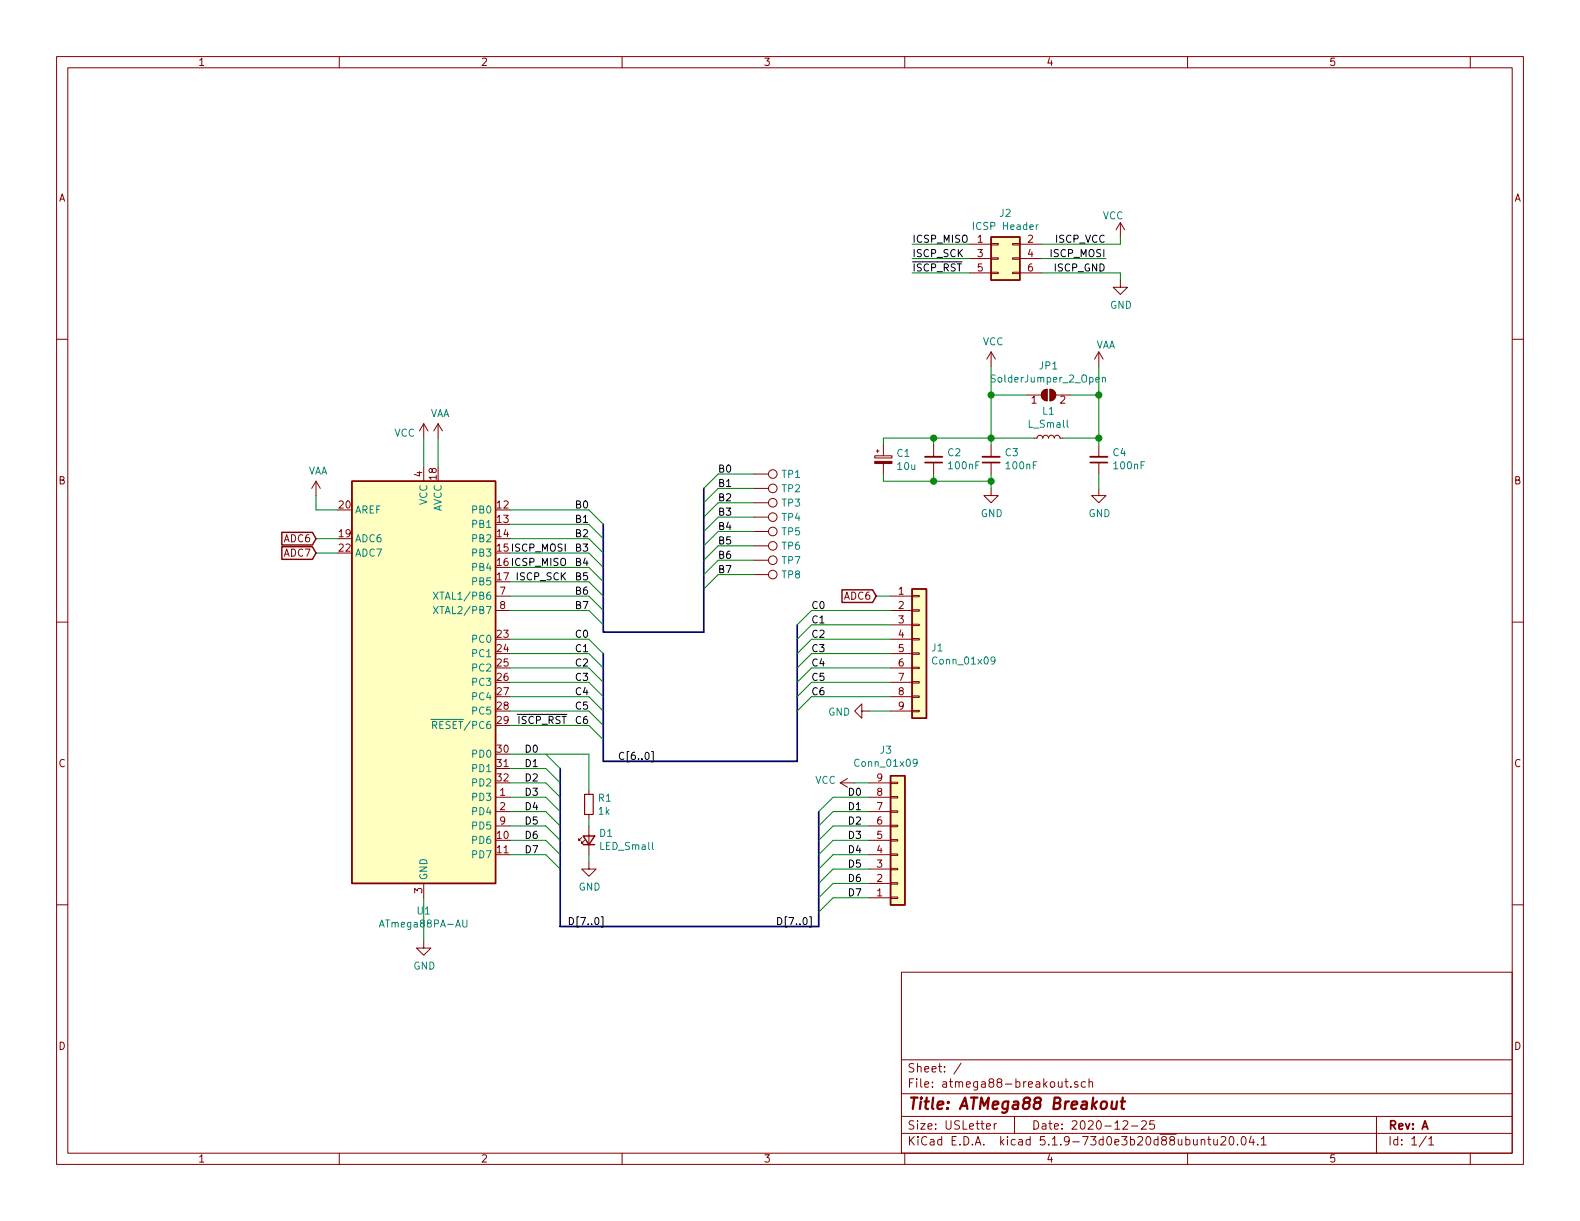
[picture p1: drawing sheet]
<svg xmlns="http://www.w3.org/2000/svg" width="279mm" height="216mm" viewBox="0 0 279 216" stroke-linecap="round" stroke-linejoin="round" font-family="sans-serif">
<g fill="none" stroke="#840000" stroke-width=".18">
<path d="M10 10h259.4v195.9h-259.4zM12 12h255.4v191.9h-255.4zM60 10v2M110 10v2M160 10v2M210 10v2M260 10v2M198.1 39.4l-.7 1.2M198.1 39.4v2.5M198.1 39.4l.8 1.2M10 60h2M171.4 43.2h3.9"/>
<path d="M171.4 45.7h3.9M171.4 48.3h3.9M175.3 48.1h1.2v.3h-1.2zM175.3 43.1h1.2v.2h-1.2zM175.3 45.6h1.2v.2h-1.2zM179.1 48.1h1.2v.3h-1.2zM179.1 43.1h1.2v.2h-1.2zM179.1 45.6h1.2v.2h-1.2zM180.3 43.2h3.8M180.3 45.7h3.8M180.3 48.3h3.8M198.1 49.5v1.3h1.3l-1.3 1.3-1.3-1.3h1.3"/>
<path d="M267.4 60h2M74.9 74.9l-.7 1.3M74.9 74.9v2.6M74.9 74.9l.8 1.3M77.5 74.9l-.8 1.3M77.5 74.9v2.6M77.5 74.9l.7 1.3M154.9 79.8h.5M155.2 79.5v.5M156.2 78.7v1.9M165.1 78.7v2.1M175.3 62.2l-.8 1.3"/>
<path d="M175.3 62.2v2.6M175.3 78.7v2.1M175.3 62.2l.7 1.3M181.6 69.9h2.5M182.9 77.5h.5l.1-.4 .3-.1 .4 .1 .2 .4 .1-.4 .3-.1 .4 .1 .2 .4 .1-.4 .3-.1 .5 .1 .1 .4 .2-.4 .2-.1 .5 .1 .2 .4h.5M184.5 69.1l.7-.3v2.1a1.02 1.02 0 0 1-1-.7 1.02 1.02 0 0 1 .3-1.1zM185.7 68.8a1.02 1.02 0 0 1 1 1.1 1.02 1.02 0 0 1-1 1zM186.7 69.9h2.5M194.3 62.2l-.8 1.3M194.3 62.2v2.6M194.3 78.7v2.1M194.3 62.2l.8 1.3"/>
<path d="M55.9 85.1l-.8 1.3M55.9 85.1v2.5M55.9 85.1l.7 1.3M74.9 82.6v2.5M133.3 99.1h2.6M133.3 96.5h2.6M133.3 94h2.6M133.3 91.4h2.6M133.3 88.9h2.6M133.3 86.4h2.6M133.3 83.8h2.6M154.7 80.6h3v.4h-3z"/>
<path d="M156.2 82v1.8M165.1 81.8v2M175.3 86.4v1.2h1.2l-1.2 1.3-1.3-1.3h1.3M175.3 81.8v2M194.3 86.4v1.2h1.3l-1.3 1.3-1.3-1.3h1.3M194.3 81.8v2M10 110h2M87.6 105.4h2.6M87.6 108h2.6M133.3 101.6h2.6M157.5 105.4h3.8M157.5 108h3.8"/>
<path d="M157.5 110.5h3.8M157.5 113h3.8M157.5 115.6h3.8M157.5 118.1h3.8M161.3 118h1.3v.2h-1.3zM161.3 112.9h1.3v.3h-1.3zM161.3 110.4h1.3v.2h-1.3zM161.3 107.8h1.3v.3h-1.3zM161.3 105.3h1.3v.2h-1.3zM161.3 115.4h1.3v.3h-1.3zM267.4 110h2M104.1 139.7v.8"/>
<path d="M148.6 138.4h2.5M148.6 138.4l1.3 .8M149.9 137.7l-1.3 .7M152.4 125.7v-1.2l-1.3 1.2 1.3 1.3v-1.3h1.3M153.7 138.4h3.8M157.5 138.3h1.2v.3h-1.2zM157.5 120.7h3.8M157.5 123.2h3.8M157.5 125.7h3.8M161.3 120.5h1.3v.3h-1.3zM161.3 123.1h1.3v.2h-1.3zM161.3 125.6h1.3v.3h-1.3z"/>
<path d="M10 160h2M74.9 156.2v2.6M87.6 146.1h2.6M87.6 143.5h2.6M87.6 141h2.6M102.9 148.1l-.5 .5v-.3v.3h.2M103.4 148.6l-.5 .5v-.3v.3h.2M104.1 152.4v1.3h1.3l-1.3 1.2-1.2-1.2h1.2M104.1 144v.8M104.1 146.1v5M153.7 158.8h3.8M153.7 156.2h3.8"/>
<path d="M153.7 153.7h3.8M153.7 151.1h3.8M153.7 148.6h3.8M153.7 146.1h3.8M153.7 143.5h3.8M153.7 141h3.8M157.5 143.4h1.2v.2h-1.2zM157.5 140.8h1.2v.3h-1.2zM157.5 145.9h1.2v.3h-1.2zM157.5 151h1.2v.3h-1.2zM157.5 153.5h1.2v.3h-1.2zM157.5 156.1h1.2v.2h-1.2z"/>
<path d="M157.5 158.6h1.2v.3h-1.2zM157.5 148.5h1.2v.2h-1.2zM267.4 160h2M74.9 166.4v1.2h1.3l-1.3 1.3-1.2-1.3h1.2M159.4 171.9h108v32h-108zM159.4 197.4h108M159.4 193.4h108M159.4 187.4h108M170 188l-1.3 1.9M174.4 199.2l.8-.2-.1-.2-.4-.1-.3 .2 .1 .7h.6M175.8 198.7v1M176.2 198.7l-.3 .1-.1 .2"/>
<path d="M179.4 197.4v3M187.1 191.3v.7a.39 .39 0 0 0 .7 .1M187.8 191.3v1M188.3 191.3h.6M188.5 190.8v1.2l.4 .3M189.4 192.1v.2M190.6 191.3h-.4l-.2 .2 .1 .2 .5 .1v.4h-.6M191.9 191.3h-.4l-.3 .2 .1 .6 .2 .2 .4-.1M192.6 191.4l.2-.1h.3l.1 1M192.6 190.8v1.5M198.6 198.3l.2-.1h.4l.2 .4-.9 1.1h.9M200.1 199.1h1.1"/>
<path d="M201.9 198.3l.2-.1h.3l.3 .1v.3v.2l-.9 .9h.9M204.1 198.2h-.7l-.1 .7 .2-.1h.5l.2 .2-.1 .5-.2 .2-.6-.2M243.4 197.4v6.5M60 203.9v2M110 203.9v2M159.4 200.4h108M160 203.9v2M210 203.9v2M212.4 201.6l.2-.1h.4l.1 1M212.4 201.5v1M213.6 201.5h.5M213.8 201v1.3l.3 .2"/>
<path d="M214.6 201.5l.1 .9 .4 .1 .2-.2M215.3 201.5v1M215.9 201.1l.2-.1h.4l.3 .4-1 1.1h1M217.5 201.1l.3-.1a.94 .94 0 0 1 0 1.5 .82 .82 0 0 1-.3-1.4zM218.8 202.3v.2M219.7 201h.1a.8 .8 0 0 1 .6 .7 .8 .8 0 0 1-.6 .8 1 1 0 0 1-.1-1.5zM221.3 200.9l-.4 1.1h.9M221.6 201.5v1M222.4 202.3v.2M223 201.4l.5-.4v1.5M223 202.5h.9M252.2 200.9l-1.2 1.9"/>
<path d="M252.7 201.4l.4-.4v1.5M252.7 202.5h.8M260 203.9v2"/>
<circle cx="136.7" cy="91.4" r=".76"/>
<circle cx="136.7" cy="94" r=".76"/>
<circle cx="136.7" cy="86.4" r=".76"/>
<circle cx="136.7" cy="99.1" r=".76"/>
<circle cx="136.7" cy="88.9" r=".76"/>
<circle cx="136.7" cy="83.8" r=".76"/>
<circle cx="136.7" cy="96.5" r=".76"/>
<circle cx="136.7" cy="101.6" r=".76"/>
</g>
<path d="M196.7 194.8l-.1 1.2a.59 .59 0 0 0 .8-.1M197.5 194.8l-.1 1.3M198.2 194.8h.8M198.6 194.1l-.3 1.7 .1 .2 .4 .1" fill="none" stroke="#840000" stroke-width=".41"/>
<g fill="#ffffc2" stroke="#ffffc2" stroke-width=".18">
<path d="M157.5 137.2h2.5v22.8h-2.5z"/>
<path d="M161.3 104.1h2.5v22.9h-2.5z"/>
<path d="M175.3 41.9h5v7.6h-5z"/>
<path d="M62.2 85.1h25.4v71.1h-25.4z"/>
</g>
<path d="M175.3 41.9h5v7.6h-5zM49.8 94.1h5.4l.7 1.2-.7 1.1h-5.4zM49.8 96.7h5.4l.7 1.1-.7 1.1h-5.4zM62.2 85.1h25.4v71.1h-25.4zM148.9 104.3h5.4l.6 1.1-.6 1.1h-5.4zM161.3 104.1h2.5v22.9h-2.5zM157.5 137.2h2.5v22.8h-2.5zM103.1 147.8h2.1l-1.1 1.6zM103.1 149.4h2.1" fill="none" stroke="#840000" stroke-width=".25"/>
<g fill="none" stroke="#008484" stroke-width=".18">
<path d="M183.6 39.8l-.3 .2M194.9 66.9l.2-.2 .3 .1 .1 .8M194.9 66.7v.9M76.6 104.7l.9 1.3M76.6 107.2l.9 1.3M77.5 104.7l-.9 1.3M77.5 107.2l-.9 1.3M175.9 116.7l-.2 .2h-.2l-.3-.2 .1-.4 .2-.1h.2l.2 .2a.97 .97 0 0 1-.2 1h-.3M76.2 127.2h1.3M76.5 128.2h.6l.1-.2v-.3l-.2-.1h-.5v1.2M76.8 128.2l.4 .6M162.2 134.8l-.2 .2h-.3l-.2-.2v-.4l.2-.2h.3l.2 .3a.97 .97 0 0 1-.2 1h-.4"/>
<path d="M81.8 162.7v1l.3 .2h.3l.2-.2v-1"/>
</g>
<path d="M103.4 140.5h1.5v3.5h-1.5z" fill="none" stroke="#840000" stroke-width=".2"/>
<g fill="#840000" stroke="#840000" stroke-width=".18">
<path d="M184.5 69.1l.7-.3v2.1a1.02 1.02 0 0 1-1-.7 1.02 1.02 0 0 1 .3-1.1z"/>
<path d="M185.7 68.8a1.02 1.02 0 0 1 1 1.1 1.02 1.02 0 0 1-1 1z"/>
<path d="M154.7 81.6h3v.4h-3z"/>
</g>
<path d="M163.6 80.8h3M173.7 80.8h3.1M192.8 80.8h3" fill="none" stroke="#840000" stroke-width=".33"/>
<path d="M163.6 81.8h3M173.7 81.8h3.1M192.8 81.8h3" fill="none" stroke="#840000" stroke-width=".3"/>
<path d="M124.5 86.4v25.4h-17.8v-19.1M141 110.5v24.1h-34.3v-19M99.1 135.9v27.9h45.7v-20.3" fill="none" stroke="#000084" stroke-width=".3"/>
<g fill="none" stroke="#008400" stroke-width=".18">
<path d="M161.3 48.3h10.1M161.3 43.2h10.1M161.3 45.7h10.1M184.1 48.3h14v1.2M184.1 45.7h11.5M198.1 41.9v1.3h-14M74.9 77.5v5.1M77.5 77.5v5.1M165.1 77.5v1.2M175.3 69.9h6.3M175.3 64.8v13.9M182.9 77.5h-26.7v1.2"/>
<path d="M188 77.5h6.3M189.2 69.9h5.1M194.3 64.8v13.9M55.9 87.6v2.6h3.8M55.9 95.3h3.8M55.9 97.8h3.8M90.2 90.2h13.9l2.6 2.5M90.2 92.7h13.9l2.6 2.6M90.2 95.3h13.9l2.6 2.5M90.2 97.8h13.9l2.6 2.5M133.3 83.8h-6.3l-2.5 2.6M133.3 86.4h-6.3l-2.5 2.5"/>
<path d="M133.3 88.9h-6.3l-2.5 2.5M133.3 91.4h-6.3l-2.5 2.6M133.3 94h-6.3l-2.5 2.5M133.3 96.5h-6.3l-2.5 2.6M133.3 99.1h-6.3l-2.5 2.5M156.2 83.8v1.3h19.1M165.1 83.8v1.3M175.3 83.8v2.6M194.3 83.8v2.6M90.2 100.3h13.9l2.6 2.6M90.2 118.1h13.9l2.6 2.6M90.2 105.4h13.9l2.6 2.6"/>
<path d="M90.2 108h13.9l2.6 2.5M90.2 113h13.9l2.6 2.6M90.2 115.6h13.9l2.6 2.5M90.2 102.9h13.9l2.6 2.5M133.3 101.6h-6.3l-2.5 2.5M154.9 105.4h2.6M157.5 118.1h-14l-2.5 2.6M157.5 108h-14l-2.5 2.5M157.5 110.5h-14l-2.5 2.5M157.5 113h-14l-2.5 2.6M157.5 115.6h-14l-2.5 2.5M90.2 120.7h13.9l2.6 2.5"/>
<path d="M90.2 123.2h13.9l2.6 2.5M90.2 128.3h13.9l2.6 2.5M90.2 125.7h13.9l2.6 2.6M90.2 138.4h6.3l2.6 2.6M90.2 135.9h6.3l2.6 2.5M90.2 133.4h13.9v6.3M96.5 133.4l2.6 2.5M151.1 138.4h2.6M153.7 125.7h3.8M157.5 120.7h-14l-2.5 2.5M157.5 123.2h-14l-2.5 2.5M74.9 158.8v7.6"/>
<path d="M90.2 151.1h6.3l2.6 2.6M90.2 148.6h6.3l2.6 2.5M90.2 141h6.3l2.6 2.5M90.2 143.5h6.3l2.6 2.6M90.2 146.1h6.3l2.6 2.5M104.1 144.8v1.3M104.1 151.1v1.3M153.7 156.2h-6.4l-2.5 2.6M153.7 151.1h-6.4l-2.5 2.6M153.7 148.6h-6.4l-2.5 2.5M153.7 141h-6.4l-2.5 2.5M153.7 143.5h-6.4l-2.5 2.6"/>
<path d="M153.7 146.1h-6.4l-2.5 2.5M153.7 153.7h-6.4l-2.5 2.5M153.7 158.8h-6.4l-2.5 2.5"/>
</g>
<path d="M115.2 132.9h.3v1.8h-.3M106.3 162.1h.3v1.8h-.3M143.2 162.1h.3v1.8h-.3" fill="none" stroke="#000" stroke-width=".18"/>
<g fill="#008400" stroke="#008400" stroke-width=".25">
<circle cx="165.1" cy="85.1" r=".51"/>
<circle cx="175.3" cy="85.1" r=".51"/>
<circle cx="194.3" cy="77.5" r=".51"/>
<circle cx="175.3" cy="77.5" r=".51"/>
<circle cx="165.1" cy="77.5" r=".51"/>
<circle cx="175.3" cy="69.9" r=".51"/>
<circle cx="194.3" cy="69.9" r=".51"/>
</g>
<text font-size="2.8" fill="#840000" x="160.4" y="196.2">Title: ATMega88 Breakout</text>
<g font-size="2.1" fill="#840000">
<text x="160.4" y="189.6">Sheet: /</text>
<text x="160.4" y="192.3">File: atmega88-breakout.sch</text>
<text x="160.4" y="202.5">KiCad E.D.A. kicad 5.1.9-73d0e3b20d88ubuntu20.04.1</text>
<text x="160.4" y="199.7">Size: USLetter</text>
<text x="182.4" y="199.7">Date: 2020-12-25</text>
<text x="245.4" y="199.7">Rev: A</text>
<text x="245.4" y="202.5">Id: 1/1</text>
</g>
<g font-size="1.8" fill="#840000">
<text x="35" y="11.6">1</text>
<text x="85" y="11.6">2</text>
<text x="135" y="11.6">3</text>
<text x="185" y="11.6">4</text>
<text x="235" y="11.6">5</text>
<text x="10.4" y="35.6">A</text>
<text x="267.8" y="35.6">A</text>
<text x="172.9" y="42.9">1</text>
<text x="172.9" y="45.5">3</text>
<text x="181.8" y="42.9">2</text>
<text x="181.8" y="45.5">4</text>
<text x="172.9" y="48">5</text>
<text x="181.8" y="48">6</text>
<text x="182.4" y="71.4">1</text>
<text x="187.5" y="71.4">2</text>
<text x="10.4" y="85.6">B</text>
<text x="60" y="89.9">20</text>
<text x="74.7" y="84.3" transform="rotate(-90 74.7 84.3)">4</text>
<text x="77.2" y="84.8" transform="rotate(-90 77.2 84.8)">18</text>
<text x="87.9" y="89.9">12</text>
<text x="267.8" y="85.6">B</text>
<text x="50.3" y="95.9">ADC6</text>
<text x="60" y="95">19</text>
<text x="87.9" y="92.5">13</text>
<text x="87.9" y="95">14</text>
<text x="50.3" y="98.4">ADC7</text>
<text x="60" y="97.5">22</text>
<text x="87.9" y="102.6">17</text>
<text x="88.4" y="105.2">7</text>
<text x="88.4" y="107.7">8</text>
<text x="149.3" y="106">ADC6</text>
<text x="158.9" y="105.2">1</text>
<text x="158.9" y="107.7">2</text>
<text x="87.9" y="112.8">23</text>
<text x="158.9" y="110.2">3</text>
<text x="158.9" y="112.8">4</text>
<text x="87.9" y="115.3">24</text>
<text x="87.9" y="117.9">25</text>
<text x="158.9" y="115.3">5</text>
<text x="158.9" y="117.9">6</text>
<text x="87.9" y="120.4">26</text>
<text x="87.9" y="122.9">27</text>
<text x="87.9" y="125.5">28</text>
<text x="158.9" y="120.4">7</text>
<text x="158.9" y="122.9">8</text>
<text x="158.9" y="125.5">9</text>
<text x="87.9" y="128">29</text>
<text x="10.4" y="135.6">C</text>
<text x="87.9" y="133.1">30</text>
<text x="87.9" y="135.6">31</text>
<text x="267.8" y="135.6">C</text>
<text x="87.9" y="138.2">32</text>
<text x="88.4" y="140.7">1</text>
<text x="88.4" y="143.3">2</text>
<text x="155.1" y="143.3">7</text>
<text x="155.1" y="140.7">8</text>
<text x="155.1" y="138.2">9</text>
<text x="87.9" y="148.3">10</text>
<text x="88.4" y="145.8">9</text>
<text x="155.1" y="148.3">5</text>
<text x="155.1" y="145.8">6</text>
<text x="87.9" y="150.9">11</text>
<text x="155.1" y="156">2</text>
<text x="155.1" y="153.4">3</text>
<text x="155.1" y="150.9">4</text>
<text x="74.7" y="158" transform="rotate(-90 74.7 158)">3</text>
<text x="155.1" y="158.5">1</text>
<text x="10.4" y="185.6">D</text>
<text x="267.8" y="185.6">D</text>
<text x="35" y="205.5">1</text>
<text x="85" y="205.5">2</text>
<text x="135" y="205.5">3</text>
<text x="185" y="205.5">4</text>
<text x="235" y="205.5">5</text>
</g>
<g font-size="1.8" fill="#008484">
<text x="172.5" y="40.7">ICSP Header</text>
<text x="176.8" y="38.4">J2</text>
<text x="195" y="38.8">VCC</text>
<text x="196.3" y="54.6">GND</text>
<text x="173.8" y="61.1">VCC</text>
<text x="183.8" y="65.3">JP1</text>
<text x="193.7" y="61.6">VAA</text>
<text x="175.7" y="67.6">SolderJumper_2_Open</text>
<text x="69.7" y="77.2">VCC</text>
<text x="76" y="73.8">VAA</text>
<text x="182" y="75.6">L_Small</text>
<text x="184.4" y="73.3">L1</text>
<text x="54.4" y="83.9">VAA</text>
<text x="158.6" y="80.8">C1</text>
<text x="158.8" y="83.1">10u</text>
<text x="167.6" y="80.7">C2</text>
<text x="167.9" y="83">100nF</text>
<text x="177.8" y="80.7">C3</text>
<text x="178.1" y="83">100nF</text>
<text x="196.8" y="80.7">C4</text>
<text x="197.1" y="83">100nF</text>
<text x="75.6" y="89.3" transform="rotate(-90 75.6 89.3)">VCC</text>
<text x="138.3" y="89.6">TP3</text>
<text x="138.3" y="87">TP2</text>
<text x="138.3" y="84.5">TP1</text>
<text x="62.7" y="95.9">ADC6</text>
<text x="62.7" y="90.8">AREF</text>
<text x="78.1" y="90.6" transform="rotate(-90 78.1 90.6)">AVCC</text>
<text x="83.7" y="90.8">PB0</text>
<text x="83.7" y="93.3">PB1</text>
<text x="83.7" y="95.9">PB2</text>
<text x="138.3" y="94.7">TP5</text>
<text x="138.3" y="92.1">TP4</text>
<text x="173.4" y="91.4">GND</text>
<text x="192.5" y="91.4">GND</text>
<text x="62.7" y="98.4">ADC7</text>
<text x="83.7" y="98.4">PB3</text>
<text x="83.7" y="101">PB4</text>
<text x="138.3" y="99.7">TP7</text>
<text x="138.3" y="97.2">TP6</text>
<text x="77.6" y="106">XTAL1/PB6</text>
<text x="83.7" y="103.5">PB5</text>
<text x="138.3" y="102.3">TP8</text>
<text x="77.6" y="108.6">XTAL2/PB7</text>
<text x="83.7" y="113.7">PC0</text>
<text x="83.7" y="116.2">PC1</text>
<text x="83.7" y="118.7">PC2</text>
<text x="164.8" y="115.2">J1</text>
<text x="165.2" y="117.5">Conn_01x09</text>
<text x="83.7" y="121.3">PC3</text>
<text x="83.7" y="123.8">PC4</text>
<text x="77.3" y="128.9">RESET/PC6</text>
<text x="83.7" y="126.4">PC5</text>
<text x="146.5" y="126.5">GND</text>
<text x="83.7" y="134">PD0</text>
<text x="83.7" y="136.5">PD1</text>
<text x="151.5" y="135.6">Conn_01x09</text>
<text x="155.7" y="133.3">J3</text>
<text x="83.7" y="141.6">PD3</text>
<text x="83.7" y="139.1">PD2</text>
<text x="105.8" y="141.8">R1</text>
<text x="144.1" y="138.6">VCC</text>
<text x="83.7" y="149.2">PD6</text>
<text x="83.7" y="144.1">PD4</text>
<text x="83.7" y="146.7">PD5</text>
<text x="105.9" y="144.1">1k</text>
<text x="106.1" y="148">D1</text>
<text x="75.6" y="155.7" transform="rotate(-90 75.6 155.7)">GND</text>
<text x="83.7" y="151.8">PD7</text>
<text x="106.2" y="150.3">LED_Small</text>
<text x="73.8" y="161.7">U1</text>
<text x="102.3" y="157.5">GND</text>
<text x="67.7" y="164">ATmega88PA-AU</text>
<text x="73.1" y="171.4">GND</text>
</g>
<g font-size="1.8">
<text x="161.3" y="45.5">ISCP_SCK</text>
<text x="161.3" y="42.9">ICSP_MISO</text>
<text x="186" y="45.5">ISCP_MOSI</text>
<text x="186.7" y="42.9">ISCP_VCC</text>
<text x="161.3" y="48">ISCP_RST</text>
<text x="186.5" y="48">ISCP_GND</text>
<text x="127.3" y="83.6">B0</text>
<text x="101.6" y="89.9">B0</text>
<text x="127.3" y="88.6">B2</text>
<text x="127.3" y="86.1">B1</text>
<text x="101.6" y="95">B2</text>
<text x="101.6" y="92.5">B1</text>
<text x="127.3" y="93.7">B4</text>
<text x="127.3" y="91.2">B3</text>
<text x="87.9" y="97.5">15 ISCP_MOSI</text>
<text x="87.9" y="100.1">16 ICSP_MISO</text>
<text x="101.6" y="97.5">B3</text>
<text x="101.6" y="100.1">B4</text>
<text x="127.3" y="101.3">B7</text>
<text x="127.3" y="98.8">B6</text>
<text x="127.3" y="96.3">B5</text>
<text x="91.5" y="102.6">ISCP_SCK</text>
<text x="101.6" y="102.6">B5</text>
<text x="101.6" y="105.2">B6</text>
<text x="101.6" y="107.7">B7</text>
<text x="143.8" y="107.7">C0</text>
<text x="101.6" y="112.8">C0</text>
<text x="143.8" y="112.8">C2</text>
<text x="143.8" y="110.2">C1</text>
<text x="101.6" y="115.3">C1</text>
<text x="101.6" y="117.9">C2</text>
<text x="143.8" y="117.9">C4</text>
<text x="143.8" y="115.3">C3</text>
<text x="101.6" y="122.9">C4</text>
<text x="101.6" y="120.4">C3</text>
<text x="101.6" y="125.5">C5</text>
<text x="143.8" y="122.9">C6</text>
<text x="143.8" y="120.4">C5</text>
<text x="91.7" y="128">ISCP_RST</text>
<text x="101.6" y="128">C6</text>
<text x="92.7" y="135.6">D1</text>
<text x="92.7" y="133.1">D0</text>
<text x="109.2" y="134.4">C[6..0]</text>
<text x="92.7" y="143.3">D4</text>
<text x="92.7" y="140.7">D3</text>
<text x="92.7" y="138.2">D2</text>
<text x="149.9" y="140.7">D0</text>
<text x="149.9" y="143.3">D1</text>
<text x="92.7" y="148.3">D6</text>
<text x="92.7" y="145.8">D5</text>
<text x="149.9" y="145.8">D2</text>
<text x="149.9" y="148.3">D3</text>
<text x="92.7" y="150.9">D7</text>
<text x="149.9" y="150.9">D4</text>
<text x="149.9" y="153.4">D5</text>
<text x="149.9" y="156">D6</text>
<text x="149.9" y="158.5">D7</text>
<text x="100.3" y="163.6">D[7..0]</text>
<text x="137.2" y="163.6">D[7..0]</text>
</g>
</svg>
